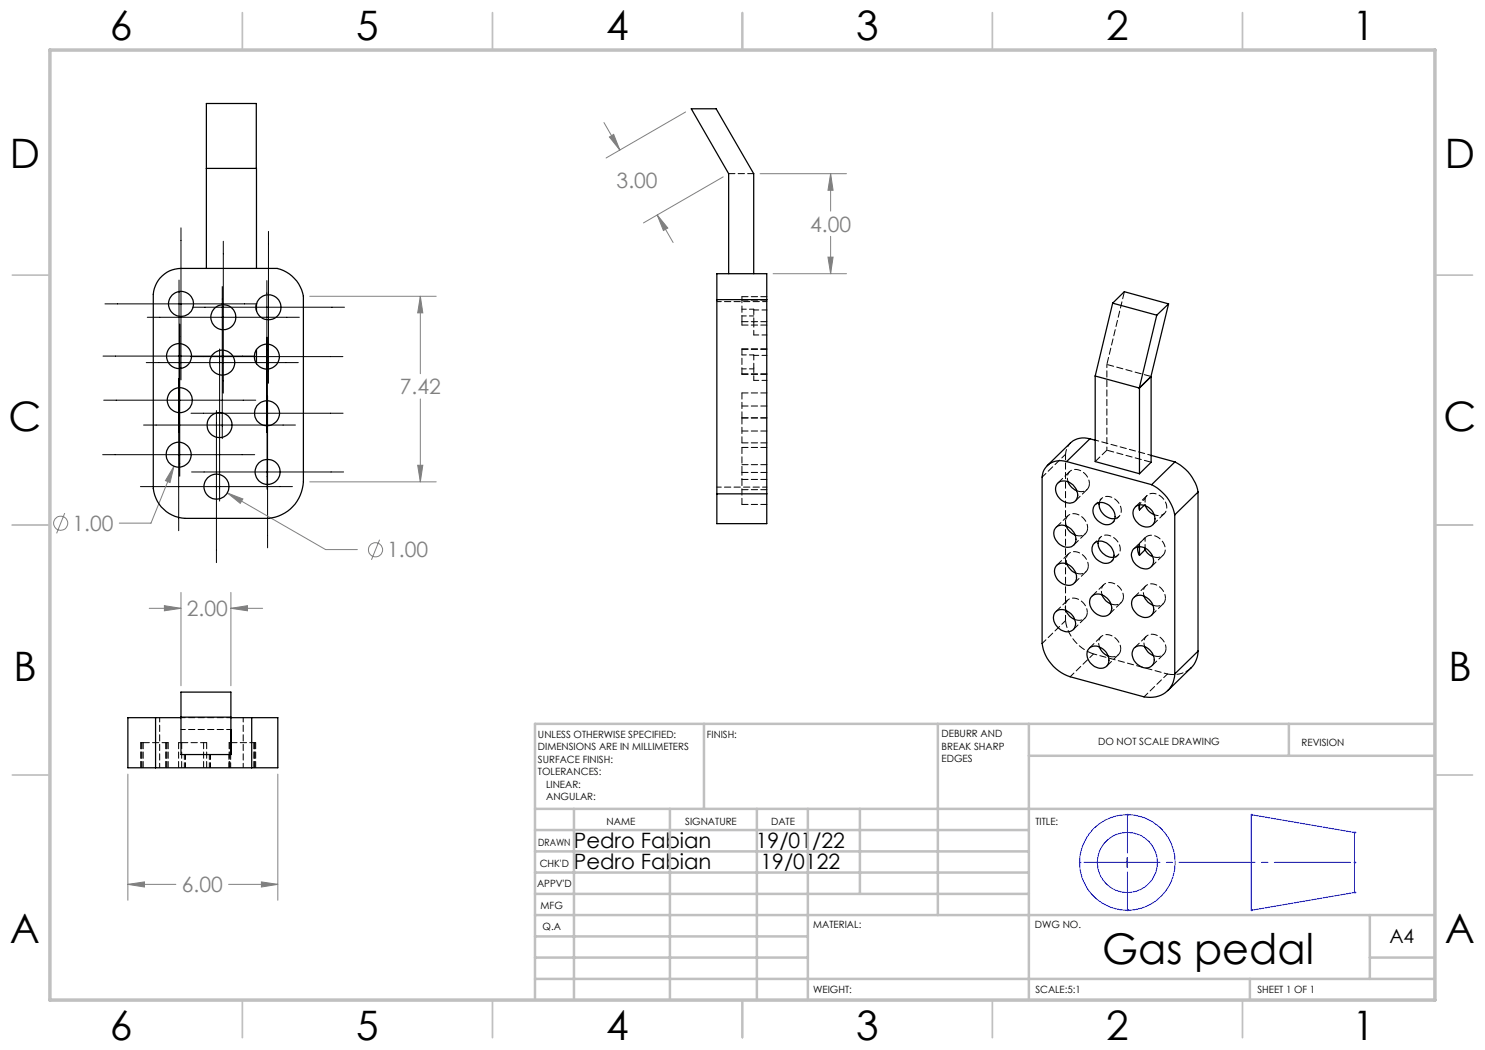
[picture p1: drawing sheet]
<svg xmlns="http://www.w3.org/2000/svg" width="297mm" height="210mm" viewBox="0 0 297 210" stroke-linecap="round" stroke-linejoin="round" font-family="sans-serif">
<g fill="none" stroke="#808080" stroke-width=".2">
<path d="M12.9 102.6l-1.6 4.1M75.9 107.9l-1.6 4.1"/>
<circle cx="12.1" cy="104.7" r="1.42"/>
<circle cx="75.1" cy="110" r="1.41"/>
</g>
<g fill="none" stroke="#00f" stroke-width=".2">
<path d="M224.5 172.5h2M225.5 171.5v2"/>
<circle cx="225.5" cy="172.5" r="9.6"/>
<circle cx="225.5" cy="172.5" r="6"/>
</g>
<path d="M297.1 53.2v.3zM297.1 68.1v.4zM297.1 23.6v.3zM297.1 23.6v.3zM297.1 68.1v.4zM270.7 166.5a.2 .2 0 0 1 .4 0 .2 .2 0 0 1-.4 0zM250.1 162.9a.17 .17 0 0 1 .3 0 .17 .17 0 0 1-.3 0zM250.1 182.1a.17 .17 0 0 1 .3 0 .17 .17 0 0 1-.3 0zM270.7 178.5a.2 .2 0 0 1 .4 0 .2 .2 0 0 1-.4 0zM225.3 162.9a.17 .17 0 0 1 .3 0 .17 .17 0 0 1-.3 0zM225.3 182.1a.17 .17 0 0 1 .3 0 .17 .17 0 0 1-.3 0zM215.8 172.5a.17 .17 0 0 1 .3 0 .17 .17 0 0 1-.3 0zM270.7 172.5a.2 .2 0 0 1 .4 0 .2 .2 0 0 1-.4 0z" fill="#00f"/>
<g fill="none" stroke="#808080" stroke-width=".2">
<path d="M120.8 24.5l3.2 5.5M121.9 27.4l.8-.5 1.3 3.1zM137.1 22.4l-15.9 9.2M144.6 35.4l-15.9 9.2M152 34.7h17.3M166.1 34.7v7.5M166.1 34.7l.5 3.4h-1zM61.9 59.3h25.3M84.1 59.3l.5 3.3h-1.1zM84.1 59.3v15.4M131.4 43l2.2 2.6-.9 .5zM131.4 43l3.2 5.5"/>
<path d="M154.6 54.7h14.7M165.6 51.4h1l-.5 3.3zM166.1 47.3v7.4M84.1 79.8v16.6M34.8 93.3l-.8 3.2-.9-.4zM34.8 93.3l-4.6 11.3h-6.4M45.5 98.6l3.1 1.2-.6 .9zM45.5 98.6l19.6 11.3h6.4M61.9 96.4h25.3M83.5 93.1h1.1l-.5 3.3zM36.2 118.5v18.7M46.2 118.5v18.7"/>
<path d="M29.8 121.7h6.4M32.9 121.1l3.3 .6-3.3 .5zM46.2 121.7l3.3-.6v1.1zM46.2 121.7h6.3M25.6 154.8v25.2M55.6 154.8v25.2M25.6 176.9l3.3-.5v1zM25.6 176.9h9.6M45.7 176.9h9.9M52.3 176.4l3.3 .5-3.3 .5z"/>
</g>
<g fill="none" stroke="#000" stroke-width=".2">
<path d="M35.8 56v30.4M36.2 45.6v30.4M44.4 57.3v30.4M44.7 48.3v30.3M53.4 56.1v41.8M53.7 46.3v30.4M20.6 71.2h30.4M21 60.8h30.4M29.2 72.5h30.5M29.5 63.5h30.4M35.7 75.7v30.4M35.9 64.8v30.4"/>
<path d="M38.2 71.3h30.4M38.5 61.4h30.4M43.9 69.8v30.4M53.5 79.2v30.4M20.5 90.9h30.4M20.7 80h30.5M28.1 97.3h30.4M28.7 85h30.4M38.2 82.6h30.4M38.3 94.4h30.4M43.3 82.1v30.4"/>
</g>
<g fill="none" stroke="#c0c0c0" stroke-width=".35">
<path d="M48.5 2.5v7.5M98.5 2.5v7.5M148.5 2.5v7.5M198.5 2.5v7.5M248.5 2.5v7.5M2.5 55h7.5M287 55h7.5M2.5 105h7.5M287 105h7.5M2.5 155h7.5M287 155h7.5M48.5 200v7.5"/>
<path d="M98.5 200v7.5M148.5 200v7.5M198.5 200v7.5M248.5 200v7.5"/>
</g>
<g fill="none" stroke="#c0c0c0" stroke-width=".5">
<path d="M140.8 144.8v17M187.6 144.8v38.2M205.8 144.8v55.2M205.8 151.2h81.2M257.8 144.8v6.4M287 144.8h-180v55.2M107 161.8h180M107 178.8h98.8M107 174.5h98.8M107 170.3h98.8M107 166h98.8M114.8 161.8v38.2"/>
<path d="M134 161.8v38.2M151.4 161.8v38.2M161.6 161.8v38.2M172 161.8v17M107 195.8h180M107 191.5h54.6M107 187.3h54.6M107 183h180M250 195.8v4.2M274 191.5h13M274 183v12.8"/>
</g>
<path d="M10 10h277v190h-277z" fill="none" stroke="#c0c0c0" stroke-width=".7"/>
<path d="M225.5 162.9v19.1" fill="none" stroke="#00f" stroke-width=".2" stroke-dasharray="15.2 1.3 1.3 1.3" stroke-dashoffset="7.6"/>
<path d="M215.9 172.5h55" fill="none" stroke="#00f" stroke-width=".2" stroke-dasharray="15.2 1.3 1.3 1.3" stroke-dashoffset="-.8"/>
<path d="M250.3 162.9l20.6 3.6v12l-20.6 3.6z" fill="none" stroke="#00f" stroke-width=".2"/>
<path d="M83.5 93.1h1.1l-.5 3.3zM84.1 59.3l.5 3.3h-1.1zM45.5 98.6l2.5 2.1 .6-.9zM34.8 93.3l-1.7 2.8 .9 .4zM166.1 34.7l.5 3.4h-1zM165.6 51.4h1l-.5 3.3zM131.4 43l2.2 2.6-.9 .5zM121.9 27.4l.8-.5 1.3 3.1zM32.9 121.1l3.3 .6-3.3 .5zM46.2 121.7l3.3-.6v1.1zM52.3 176.4l3.3 .5-3.3 .5zM25.6 176.9l3.3-.5v1z" fill="#808080"/>
<g fill="none" stroke="#000" stroke-width=".25">
<path d="M41.3 33.7h10v20M51.3 33.7v-13h-10v33M32 55.6a5.5 5.5 0 0 1 4.2-1.9h19.2a7 7 0 0 1 5.3 5.6v37.1a7.7 7.7 0 0 1-7 7.3h-16.7a6.8 6.8 0 0 1-6.3-6v-38.8l.4-1.8zM143.4 59.9v-5.2h10v5.2M143.4 59.9h10M143.4 59.9v38.9M145.7 54.7v-20l-7.4-12.9h4.9l7.5 12.9v20M153.4 59.9v38.9M51.3 60.8v1.4M51.3 69.9v2.8M219 75.2l8.9 2.4M219 75.2v17.1l8.9 2.4"/>
<path d="M222.5 60.6l-3.5 14.6M222.5 60.6l8.9 2.4M222.5 60.6l2.4-2.3 8.8 2.5M227.9 77.6h.1M227.9 77.6v17.1M230.2 75.3l-2.3 2.3M230.2 75.3h.1M230.2 75.3v17.2l-2.3 2.2M231.4 63l-3.5 14.6M233.7 60.8l-2.3 2.2M233.7 60.8l-3.5 14.5M143.4 98.8v5.9h10v-5.9"/>
<path d="M143.4 98.8h10M211.5 96.7a2.51 2.51 0 0 1 3.8 1.3 1.76 1.76 0 0 1-.3 2.3 1.76 1.76 0 0 1-2.3 0 2.49 2.49 0 0 1-1.2-3.6zM213.3 92.3a3.6 3.6 0 0 0-4.9 3.1v33.3a8.3 8.3 0 0 0 5.6 6.7l14.8 4a4.8 4.8 0 0 0 6.2-4.6M213.3 92.3l17 4.6M213.6 96.3a3.1 3.1 0 0 0 1.8 1.9M218 87.8a4 4 0 0 0-3.9 .8l-4.7 4.5M218 87.8l-4.7 4.5M218 87.8l1 .2M230.2 91.1l4.8 1.3M230.3 96.9a8.5 8.5 0 0 1 4.7 6.1M235 92.4a8.5 8.5 0 0 1 4.6 6M235 92.4l-4.7 4.5"/>
<path d="M239.6 98.4l-4.6 4.6M239.6 98.4v31.8M211.2 105.5a2.51 2.51 0 0 1 3.7 1.3 1.76 1.76 0 0 1-.3 2.3 1.76 1.76 0 0 1-2.3 0 2.49 2.49 0 0 1-1.1-3.6zM211.3 113.1a2.57 2.57 0 0 1 3.9 1.7 1.69 1.69 0 0 1-.4 1.9 1.69 1.69 0 0 1-2 .2 2.63 2.63 0 0 1-1.5-3.8zM213.3 105.2a3.1 3.1 0 0 0 1.7 1.8M213.4 112.8a3.2 3.2 0 0 0 1.8 1.8M218.3 119.3a2.24 2.24 0 0 1 3.4 .6 1.98 1.98 0 0 1-.3 3.2 2.76 2.76 0 0 1-3.2-3.6zM218.8 108.7a2.47 2.47 0 0 1 3.8 1.3 1.75 1.75 0 0 1-.4 2.3 1.75 1.75 0 0 1-2.3 0 2.5 2.5 0 0 1-1.1-3.6zM219 101a2.51 2.51 0 0 1 3.8 1.3 1.76 1.76 0 0 1-.3 2.3 1.76 1.76 0 0 1-2.4 0 2.49 2.49 0 0 1-1.1-3.6zM219.7 108.3a2.88 2.88 0 0 0 3.1 3.1M219.9 100.5a2.94 2.94 0 0 0 3.1 3.2M220.4 119a3.1 3.1 0 0 0 1.8 1.8"/>
<path d="M226.7 109.8a2.51 2.51 0 0 1 3.8 1.3 1.76 1.76 0 0 1-.3 2.3 1.76 1.76 0 0 1-2.4 0 2.56 2.56 0 0 1-1.1-3.6zM226.7 119.5a2.18 2.18 0 0 1 3.1 .4 2.2 2.2 0 0 1 .3 3.3 2.72 2.72 0 0 1-2.8-.4 2.72 2.72 0 0 1-.9-2.8zM227 101.5a2.32 2.32 0 0 1 3.4 .6 2.05 2.05 0 0 1-.3 3.2 2.85 2.85 0 0 1-3.4-3.4zM227.5 109.4v.7l.4 1M227.9 101v1M227.9 109.4v1.7M228.8 119.2a3.1 3.1 0 0 0 1.8 1.9M228.8 101.1l-.9 .9M229 110l.8 .9 .7 .4M229 110l-1.1 1.1M229 109.6v.4M229.1 101.1a3.3 3.3 0 0 0 1.8 1.9"/>
<path d="M235 103v31.8M36.2 138.4h10v12.5h-10zM211.1 122.4a2.18 2.18 0 0 1 3.1 .4 2.2 2.2 0 0 1 .3 3.3 2.72 2.72 0 0 1-3.8-2.6l.1-.6zM213.2 122.1a3.1 3.1 0 0 0 1.7 1.8M217.8 129.7a2.37 2.37 0 0 1 3.6 1 1.77 1.77 0 0 1 .3 2 1.77 1.77 0 0 1-1.8 1 2.81 2.81 0 0 1-2.3-3.8zM219.9 129.4a3.3 3.3 0 0 0 1.8 1.8M226.8 129.6a2.5 2.5 0 0 1 3.8 1.3 1.75 1.75 0 0 1-.3 2.3 1.75 1.75 0 0 1-2.3 0 2.55 2.55 0 0 1-1.2-3.6zM228.9 129.3a3.1 3.1 0 0 0 1.8 1.9M239.6 130.2l-.3 1.7-.8 1.4-5 4.8M239.6 130.2l-4.6 4.6M31.1 143.5h-5.5v10.1h5.5M31.1 153.6h19.2"/>
<path d="M31.1 143.5v10.1M31.1 143.5h5.1M36.2 143.4h10M46.2 145.9h.1M46.2 143.5h4.1M50.3 143.5h5.3v10.1h-5.3M50.3 143.5v10.1"/>
<circle cx="35.8" cy="71.2" r="2.5"/>
<circle cx="36.2" cy="60.8" r="2.5"/>
<circle cx="44.5" cy="72.5" r="2.5"/>
<circle cx="44.7" cy="63.4" r="2.5"/>
<circle cx="53.4" cy="71.3" r="2.5"/>
<circle cx="53.7" cy="61.5" r="2.5"/>
<circle cx="35.7" cy="90.9" r="2.5"/>
<circle cx="36" cy="80" r="2.49"/>
<circle cx="43.3" cy="97.3" r="2.5"/>
<circle cx="43.9" cy="85" r="2.5"/>
<circle cx="53.4" cy="82.6" r="2.5"/>
<circle cx="53.5" cy="94.4" r="2.5"/>
</g>
<g fill="none" stroke="#000" stroke-width=".2" stroke-dasharray="1.3 .6">
<path d="M145.8 34.7h5M148.4 59.3v5M153.4 59.3h-5M148.4 69.8v5M148.4 78.6v5M148.4 74.8v.1M148.4 74.8h5M148.4 64.3h5M148.4 74.9h5M148.4 65h5M150.8 71v.1M150.8 61.8v.2"/>
<path d="M153.4 69.8h-5M153.4 78.6h-5M153.4 69.9h-5M153.4 60h-5M148.4 89.5v5M148.4 95.9v5M148.4 83.6v5M148.4 94.5h5M148.4 83.6h5M148.4 88.6h5M148.4 86.2h5M148.4 97.9h5"/>
<path d="M153.4 89.5h-5M153.4 95.9h-5M153.4 83.6h-5M153.4 81.2h-5M153.4 92.9h-5M213.9 94.3l-2.3 2.3M219 92.3l2.4-2.3M229.4 99.1l-2.3 2.3M148.4 100.9h5M213.6 103.2l-2.4 2.2M213.7 110.8l-2.3 2.2M214.7 109l2.4-2.3"/>
<path d="M214.9 116.6l2.3-2.3M215.1 100.2l2.3-2.3M220.7 116.9l-2.3 2.3M227.9 100.8v.2M228.9 101l.1-.1M229 100.9l.1 .2M229.1 107.5l-2.3 2.3M229.1 117.2l-2.3 2.3M230.3 113.3l2.3-2.2M230.6 105l2.3-2.3M213.5 120.1l-2.3 2.2M214.7 125.9l2.3-2.3"/>
<path d="M220.2 127.4l-2.3 2.2M221.4 133.2l2.3-2.3M221.9 122.8l2.3-2.3M229.2 127.3l-2.3 2.3M230.3 123.1l2.3-2.3M230.4 133.1l2.3-2.2M233.5 134.8a5.2 5.2 0 0 0 4.7-1.2M28.2 148.5v5M28.2 148.5h.1M28.4 148.5v5M28.6 148.5h-.4M28.6 148.5v5"/>
<path d="M33.2 153.5v-5M33.4 153.5v-5M33.6 148.5h-5M33.6 153.5v-5M35.7 148.5v5M36.3 148.5h-.6M36.3 148.5v5M40.7 153.5v-5M41.3 148.5h-5M41.3 153.5v-5M45.8 148.5v5M46 148.5v5"/>
<path d="M46.2 148.5h-.4M50.8 153.5v-5M51 153.5v-5M51.1 153.5v-5"/>
</g>
<g fill="none" stroke="#000" stroke-width=".2" stroke-dasharray="1.3 .6" stroke-dashoffset=".3">
<path d="M148.4 64.3v.7M150.8 73.6v2.5M150.8 71.1v2.5M150.8 64.5v2.5M150.8 62v2.5M150.8 76.1h2.6M150.8 67h2.6M153.4 71.1h-2.6M153.4 62h-2.6M214.1 88.5l-.6 1-.4 1.4M227.9 108.7v.6M36.9 150.9v2.6"/>
<path d="M37.1 150.9v2.6M41.9 153.5v-2.6M42.1 153.5v-2.6M45.8 150.9v2.6M46.1 150.9v2.6"/>
</g>
<path d="M148.4 71h2.4M148.4 61.8h2.4M150.8 73.8h-2.4M150.8 63.2h-2.4M153.4 60.3h-10M153.4 97.4h-10M227.9 108.7l-.3 .7M31.9 153.5v-10M46.2 145.9h-10M46.2 143.5h-10M48.6 153.5v-10" fill="none" stroke="#000" stroke-width=".2" stroke-dasharray="1.3 .6" stroke-dashoffset=".4"/>
<path d="M148.4 94.5v1.4" fill="none" stroke="#000" stroke-width=".2" stroke-dasharray="1.3 .6" stroke-dashoffset=".7"/>
<path d="M222.8 111.4a1.8 1.8 0 0 0 .8-2.9 2.42 2.42 0 0 0-3.5-1l-.4 .7M223 103.7a1.8 1.8 0 0 0 .8-3 2.42 2.42 0 0 0-3.5-.9l-.4 .7M51.1 148.5h-4.9" fill="none" stroke="#000" stroke-width=".2" stroke-dasharray="1.3 .6" stroke-dashoffset=".1"/>
<path d="M221.4 72.9l3.5-14.6M230.2 92.4l-8.8-2.4M230.6 111.3a1.72 1.72 0 0 0 2.1-.3 1.72 1.72 0 0 0 .1-2.2 2.6 2.6 0 0 0-3.6-1.4l-.2 .2" fill="none" stroke="#000" stroke-width=".2" stroke-dasharray="1.3 .6" stroke-dashoffset="-.2"/>
<path d="M217.9 96.7a2.86 2.86 0 0 0-3.5-2.7 1.72 1.72 0 0 0-.8 2.3M221.4 90v-17.1M229 99.7v1.2M217.5 105.6a2.86 2.86 0 0 0-3.5-2.7 1.72 1.72 0 0 0-.7 2.3M217.7 113.2a2.86 2.86 0 0 0-3.5-2.7 1.72 1.72 0 0 0-.8 2.3M224.7 119.3a2.86 2.86 0 0 0-3.5-2.7 1.72 1.72 0 0 0-.8 2.4M229 107.6v2M233.1 119.6a2.86 2.86 0 0 0-3.5-2.7 1.72 1.72 0 0 0-.8 2.3M217.5 122.4a2.86 2.86 0 0 0-3.6-2.6 1.72 1.72 0 0 0-.7 2.3M218.7 130.8l14.8 4M224.1 129.7a2.86 2.86 0 0 0-3.5-2.6 1.72 1.72 0 0 0-.7 2.3M233.2 129.7a2.86 2.86 0 0 0-3.5-2.7 1.72 1.72 0 0 0-.8 2.3" fill="none" stroke="#000" stroke-width=".2" stroke-dasharray="1.3 .6" stroke-dashoffset=".6"/>
<path d="M230.2 75.3l-8.8-2.4M215.4 98.2a1.67 1.67 0 0 0 2.5-1.5M215 107a1.67 1.67 0 0 0 2.5-1.4M215.2 114.6a1.67 1.67 0 0 0 2.5-1.4M213.1 124.1a8.3 8.3 0 0 0 5.6 6.7M215 123.9a1.67 1.67 0 0 0 2.5-1.5M221.7 131.2a1.67 1.67 0 0 0 2.4-1.5M222.2 120.8a1.67 1.67 0 0 0 2.5-1.5M230.6 121a1.67 1.67 0 0 0 2.5-1.4M230.7 131.1a1.67 1.67 0 0 0 2.5-1.4" fill="none" stroke="#000" stroke-width=".2" stroke-dasharray="1.3 .6" stroke-dashoffset="-.1"/>
<path d="M230.2 91.1l-11.2-3.1M230.9 102.9a1.72 1.72 0 0 0 2.1-.3 1.72 1.72 0 0 0 .1-2.2 2.6 2.6 0 0 0-3.6-1.4l-.5 .7" fill="none" stroke="#000" stroke-width=".2" stroke-dasharray="1.3 .6" stroke-dashoffset=".5"/>
<path d="M229 99.7l-1.1 1.1M229 107.6l-1.1 1.1" fill="none" stroke="#000" stroke-width=".2" stroke-dasharray="1.3 .6" stroke-dashoffset=".8"/>
<path d="M208.4 95.4l4.7-4.5M213.1 90.9v33.2M208.4 128.7l4.7-4.6M214 135.3l4.7-4.5M228.8 139.4l4.7-4.6" fill="none" stroke="#000" stroke-width=".2" stroke-dasharray="1.3 .6" stroke-dashoffset=".2"/>
<path d="M220.3 99.7l-1.2 1.2M220.1 107.4l-1.2 1.2M222.4 112.2l1.2-1.2M222.6 104.5l1.2-1.2" fill="none" stroke="#000" stroke-width=".2" stroke-dasharray="1.3 .6" stroke-dashoffset=".9"/>
<text font-size="8.5" x="220.4" y="192.7">Gas pedal</text>
<g font-size="8.1">
<text x="22" y="8">6</text>
<text x="71.2" y="8">5</text>
<text x="121.2" y="8">4</text>
<text x="171.3" y="8">3</text>
<text x="221.3" y="8">2</text>
<text x="270.5" y="8">1</text>
<text x="2" y="33.6">D</text>
<text x="289" y="33.6">D</text>
<text x="1.7" y="86.1">C</text>
<text x="288.7" y="86.1">C</text>
<text x="2.7" y="136.1">B</text>
<text x="289.7" y="136.1">B</text>
<text x="2" y="188.6">A</text>
<text x="289" y="188.6">A</text>
<text x="22" y="208">6</text>
<text x="71.2" y="208">5</text>
<text x="121.2" y="208">4</text>
<text x="171.3" y="208">3</text>
<text x="221.3" y="208">2</text>
<text x="270.5" y="208">1</text>
</g>
<g font-size="4.2" fill="#808080">
<text x="123.3" y="37.6">3.00</text>
<text x="162" y="46.3">4.00</text>
<text x="80" y="78.8">7.42</text>
<text x="14.5" y="106.2">1.00</text>
<text x="77.4" y="111.5">1.00</text>
<text x="37.4" y="123.2">2.00</text>
<text x="36.4" y="178.5">6.00</text>
</g>
<g font-size="4.2">
<text x="114.8" y="169.6">Pedro Fabian</text>
<text x="114.8" y="173.9">Pedro Fabian</text>
<text x="151.2" y="169.6">19/01/22</text>
<text x="152.1" y="173.9">19/0122</text>
</g>
<text font-size="3.9" x="277.9" y="188.5">A4</text>
<g font-size="2">
<text x="107.6" y="147.6">UNLESS OTHERWISE SPECIFIED:</text>
<text x="141.4" y="147.6">FINISH:</text>
<text x="188.3" y="147.5">DEBURR AND</text>
<text x="188.3" y="150">BREAK SHARP</text>
<text x="219.6" y="149">DO NOT SCALE DRAWING</text>
<text x="260.3" y="149.2">REVISION</text>
<text x="107.6" y="150.1">DIMENSIONS ARE IN MILLIMETERS</text>
<text x="107.6" y="152.6">SURFACE FINISH:</text>
<text x="107.6" y="155.1">TOLERANCES:</text>
<text x="188.3" y="152.5">EDGES</text>
<text x="109.2" y="157.6">LINEAR:</text>
<text x="109.2" y="160.1">ANGULAR:</text>
<text x="121.3" y="165">NAME</text>
<text x="137" y="164.9">SIGNATURE</text>
<text x="154.2" y="164.9">DATE</text>
<text x="207.1" y="164.9">TITLE:</text>
<text x="107.6" y="169.1">DRAWN</text>
<text x="107.9" y="173.3">CHK'D</text>
<text x="107.4" y="177.4">APPV'D</text>
<text x="108.1" y="181.8">MFG</text>
<text x="108.5" y="186">Q.A</text>
<text x="162.6" y="185.5">MATERIAL:</text>
<text x="207" y="185.5">DWG NO.</text>
<text x="162.6" y="198.5">WEIGHT:</text>
<text x="207.1" y="198.6">SCALE:5:1</text>
<text x="251.5" y="198.6">SHEET 1 OF 1</text>
</g>
</svg>
